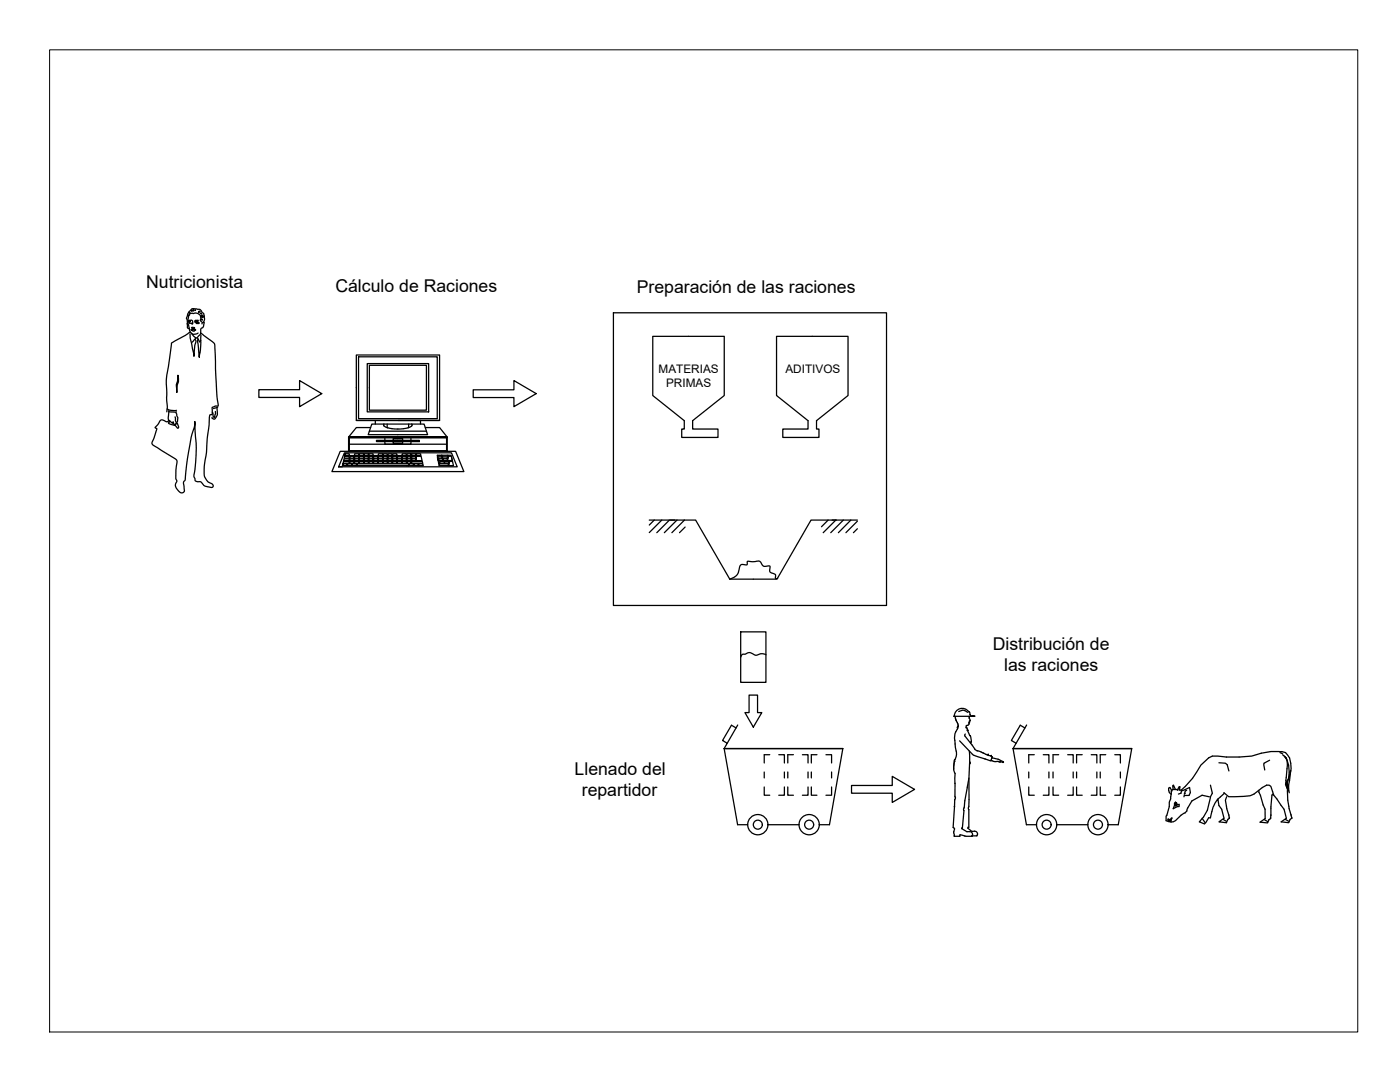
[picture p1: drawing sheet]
<svg xmlns="http://www.w3.org/2000/svg" width="279mm" height="216mm" viewBox="0 0 279 216" stroke-linecap="round" stroke-linejoin="round" font-family="sans-serif">
<!-- layer: ConveyorBelt -->
<path d="M136.6 83.9v1.7h-.5v1.7h7.2v-1.7h-5.1v-1.7M161.3 83.9v1.7h-5.1v1.7h7.2v-1.7h-.4v-1.7" fill="none" stroke="#000" stroke-width=".25"/>
<!-- layer: Hopper -->
<g fill="none" stroke="#000" stroke-width=".25">
<path d="M71.1 70.8h16.6v13.1h-16.6zM71.6 71.2h15.7v12.3h-15.7zM73.3 72.6h12.2v9.6h-12.2zM73.7 72.9h11.4v8.9h-11.4zM67.6 93.1h.7M68.4 92.6l-.1 .3 .1-.3h.8l.1 .3h-1M68.6 92.1h1.1l.1 .3h-1.3zM68.7 91.6h1l.1 .3h-1.2zM68.7 90.4h21.4l1.1 2.7h-23.6zM68.8 91.1h.9l.1 .3h-1.1zM68.8 90.9l.1-.4-.1 .4M68.8 90.9h1"/>
<path d="M68.9 90.5h.8l.1 .4h.9l.1-.4h.8l.1 .4v-.4h.8l.1 .4 .1-.4h.8l.1 .4v-.4h.8l.1 .4h1v-.4h.8l.1 .4 .1-.4h.8l.1 .4h-1.9M69.4 92.6h.8v.3h-.9zM69.6 87.2h19.7zM69.7 87.4h19.4v2.5h-19.4zM69.8 91.1v.3h.9l.1-.3h.8l.1 .3h-1l-.1-.3zM69.8 92.1h.8l.1 .3h-.9zM69.8 91.6h.8l.1 .3h1l-.1-.3h-.8l-.1 .3h-.9zM70.7 90.9h3.8M70.8 92.1h.8l.1 .3v-.3h.8l.1 .3h-1.9zM71.1 83.9h16.6M71.7 91.1h.8l.1 .3h-.9zM71.7 91.6h.8l.1 .3h-.9z"/>
<path d="M72.7 91.1h.8l.1 .3h-1zM72.7 92.1h.8l.1 .3h-1zM72.7 91.6h.8l.1 .3h-1zM73.6 92.1h.8l.1 .3h-.9zM73.6 91.1h.8l.1 .3 .1-.3h.8l.1 .3v-.3h.8l.1 .3h-2.8zM73.6 91.6h.8l.1 .3 .1-.3h.8l.1 .3v-.3h.8l.1 .3h-2.8zM73.7 86l.5-1.4h10.4l.5 1.4M73.7 86h11.4l.2 .7h-11.8zM73.9 85.3h-2.8l-1.5 1.9v2.9h19.7M74.6 92.1h.8l.1 .3h-1zM74.9 83.9v.7M75.1 87.9h8.6v.2h-8.6z"/>
<path d="M75.5 92.1h.8l.1 .3h-.9zM76.5 92.1h.8l.1 .3h-1zM76.5 91.1h.8l.1 .3h-1zM76.5 91.6h.8l.1 .3h-1zM76.6 84.6v.1a1.25 1.25 0 0 0 1.4 .8h.2M76.8 88.1v.5h12.3M76.8 87.4v.5M77.3 84.6v.7M77.4 92.1h.8l.1 .3h-.9zM77.4 90.5h.8l.1 .4h-.9zM77.4 91.1h.8l.1 .3 .1-.3h.8l.1 .3v-.3h.8l.1 .3h-2.8zM77.4 91.6h.8l.1 .3 .1-.3h.8l.1 .3v-.3h.8l.1 .3h-2.8z"/>
<path d="M78.2 85.5h2.4M78.4 92.1h.8l.1 .3h-1zM78.5 88.1h1.9v.4h-1.9zM78.5 87.5h1.9v.4h-1.9zM79.3 90.9l-.1-.4h-.8l-.1 .4h2.8v-.4h-.8l-.1 .4M79.3 92.1h.8l.1 .3h-.9zM79.4 83.9h4.5v.7M80.3 91.1h.8v.3h1l.1-.3h.8l.1 .3h-1l-.1-.3h-.8l-.1 .3h-.9zM80.3 92.1l-.1 .3h1.9l.1-.3h2.1l.1 .3h-2.3l-.1-.3h-.8l-.1 .3v-.3zM80.3 91.6h.8v.3h1l.1-.3h.8l.1 .3h-1l-.1-.3h-.8l-.1 .3h-.9zM81.1 92.9h3.4l-.1-.3h-.8l-.1 .3-.1-.3h-.8v.3l-.1-.3h-.8l-.1 .3-.1-.3h-10.2l-.1 .3h-1l.1-.3h.8l.1 .3h10.4M81.2 90.5h.8l.1 .4h-1z"/>
<path d="M81.5 84.6v.7M82 88.1v.5h-12.3M82 87.4v.5M82.2 84.6v.1a1.25 1.25 0 0 1-1.3 .8h-.3M82.2 90.5h.8l.1 .4h.9l-.1-.4h-.8v.4h-1zM83.1 91.1h.9l.2 .8h-1.1zM84.9 85.3h2.8l1.6 1.9v2.9h1.6l1.7 4h-26.4l1.7-4h1.7M87.3 90.8v.6l.1-.4M87.5 91.4l.1 .1M87.7 91.9l.1 .5M87.7 92.6l-.4-1.2 .3 1.5M87.8 92.1h.8l.1 .3 .1-.3"/>
<path d="M88.1 90.8l.1 .2h-.8l-.1-.2h2.7l.3 1.1h-1.9l-.1-.4h-.7l-.1 .4h.9v-.4h.8l-.1-.1M88.2 91l.1 .4v-.4M88.2 91.4l.1 .1M88.2 90.8l.1 .2h1.1v.4h-2.1M88.4 91.4v.1M88.5 91.9l.1 .2M88.7 91.9l.1 .2h.8l.1 .3h-2M89.2 91.5l.1 .4 .2-.9h.6l.2 .9M89.3 90.8l.1 .2M89.4 92.4l.1 .2M89.4 90.8l.1 .2M89.5 91.9l.1 .2"/>
<path d="M89.6 91.9l.1 .2M90.2 91.9l.3 1h-2.9l.1-.3h1.8v.3l.2-.8h.6M136.6 83.9l-6.3-5v-11.8h14.2v11.8l-6.3 5M161.3 83.9l-6.3-5v-11.8h14.2v11.8l-6.2 5"/>
</g>
<!-- layer: UberCow -->
<g fill="none" stroke="#000" stroke-width=".25">
<path d="M155.2 115.4h-.4a.76 .76 0 0 0-.6-1 .66 .66 0 0 1-.6-.3 .66 .66 0 0 1 .1-.7v-.4l-.2-.1a1.21 1.21 0 0 1-1.8-.8l-.3-.2-1.2 .2-.9-.1-.2 .1v.6h-.2a.78 .78 0 0 0-1.3 .5 2.33 2.33 0 0 1-2 2.4M146.9 145.3l-.9-.6-1.8 3.1 .9 .5-.6 1.1 2.7 15.2M147.2 144.7l-2.1 3.6M168.2 149.4h-23.7h23.7l-2.7 15.2M204.5 145.3l-.9-.6-1.8 3.1 1 .5-.6 1.1 2.6 15.2M204.9 144.7l-2.1 3.6M225.9 149.4h-23.7h23.7l-2.7 15.2"/>
<circle cx="151.2" cy="164.6" r=".9"/>
<circle cx="161.5" cy="164.6" r=".9"/>
<circle cx="208.9" cy="164.6" r=".9"/>
<circle cx="219.1" cy="164.6" r=".9"/>
</g>
<!-- layer: Gates -->
<g fill="none" stroke="#000" stroke-width=".25">
<path d="M35.5 74.9l.1 1.3-.2 .6-.1 1.5a4.4 4.4 0 0 1 .2-2.6zM37.5 64.4l.1 .5a2.33 2.33 0 0 0 .9 1.8l.6-.1 .4-.1M37.5 64.6l-.1-.2v1l.3 .2M37.5 62.9l.1 .1zM37.6 64.2l-.1-.5 .3-1a1.9 1.9 0 0 1 2.2 .3l.1 .6-.1 .3 .3 .4M37.7 64a.45 .45 0 0 1 .7 0 .45 .45 0 0 1-.1 .7v-.2a.37 .37 0 0 1-.6-.2l.3-.2zM37.9 62.3v.2zM37.9 66.6v.8l.8 3.6 .2-2.1 .2-.8-.2-.4M37.9 66.3l-3.7 2.2-.6 4.7a15.1 15.1 0 0 0-.3 5.6l.1 2.3-.1 1.1M38.2 65.7h.8v.2a.35 .35 0 0 1-.6 .1l-.3-.2zM38.2 62l.1 .1zM38.3 65.4l.5 .1a.33 .33 0 0 1-.5-.1z"/>
<path d="M38.5 61.8l.2 .2zM38.9 61.8l.1 .1zM39 63.9l.6 .1-.7 .3zM39.1 67.5l-.8 .8M39.1 64.3l.6 .1v.1l-.5 .1zM39.4 67.5l.4 .8 .3-.3M39.7 62.1l.3 .1-.4 .1zM40 62.5l.2 .1zM40.1 66.5l2.7 2.2 .4 9 .4 3.1-.1 .2h-.3a.66 .66 0 0 0-.9 .7v1l-.4 .1-.1 .2-.6 7.3a12.2 12.2 0 0 0-.4 4.9 2.5 2.5 0 0 0 1.7 1.5 .35 .35 0 0 1 0 .4 .35 .35 0 0 1-.3 .2 2.21 2.21 0 0 1-2.2-1.2 1.1 1.1 0 0 1-1.1-.3l-.2-.8a35.2 35.2 0 0 0 .2-10v-.9v.6a67.4 67.4 0 0 0-2.1 11.2l-.2 .5 .2 1.2a.53 .53 0 0 1-.2 .7 .53 .53 0 0 1-.7-.1 1.63 1.63 0 0 1-.8-1.8l.2-.4-.2-.5 .2-3.7-4.3-2.7a.78 .78 0 0 1-.7-.6 .78 .78 0 0 1 .3-.8l.7-2.1-.3-.3 .7-.9a.75 .75 0 0 1 .6-.6 .75 .75 0 0 1 .8 .3l.7-.1 .1 .2-.3 .2 .3 .2a1.95 1.95 0 0 1 1.5 .8l.1 .1 .2-.2-.3-.8-.6 .2M40.1 66.9l-.1 2.9-.2 1.5-.4-3.1 .1-.5M40.1 66.5l-.9 .9-.6-.3-.4-.6M40.2 63.7l.2 .1z"/>
<path d="M40.2 62.9h.2l.3 .4zM40.3 63.2h.1M40.3 63.2l.1 .2zM40.3 64.6l.1-.2h.4a1.28 1.28 0 0 1-.7 1.3l-.1 .8M40.7 64.2l.1-.7a1.38 1.38 0 0 0-.5-1.2 .86 .86 0 0 0-1-.6 1.18 1.18 0 0 0-1.6 .5l-.5 1.3 .3 .8M122.4 62.4h54.5v58.4h-54.5zM33.4 81.6a2.8 2.8 0 0 0 1.8 .3M33.7 82.2l-.1 1a1.22 1.22 0 0 0 .8 1.2l.2-.2a.36 .36 0 0 0 .1 .5 .36 .36 0 0 0 .5-.2l-.3-1.3M33.7 81.9l.1 .3h1.4M35.1 82.3l.2 .5a1.39 1.39 0 0 1 0 1.5M43 82.1v.5l-.2 .7-.3-.3-.1-.7M43.3 81.3l.1 .8a1.27 1.27 0 0 1-.8 1.5l-.3-.1v-.2"/>
<path d="M43.4 81.3l-.8 .2M129.6 103.8h5M130.6 103.8l-1 1M132.1 103.8l-2.5 2.5M133.6 103.8l-2.5 2.5M133.8 103.8h5l6.8 11.8h9.5l6.8-11.8h5M135.1 103.8l-2.5 2.5M136.6 103.8l-2.5 2.5M136.7 105.2l-1.1 1.1M165.3 103.8l-1.4 1.3M166.1 103.8h5M166.8 103.8l-2.5 2.5"/>
<path d="M168.3 103.8l-2.5 2.5M169.8 103.8l-2.5 2.5M171.1 104l-2.3 2.3M171.1 105.5l-.8 .8M147.2 164.6h2M153.3 164.6h6.2M163.5 164.6h2M204.8 164.6h2.1M210.9 164.6h6.2M221.2 164.6h2"/>
<circle cx="151.2" cy="164.6" r="2.02"/>
<circle cx="161.5" cy="164.6" r="2.02"/>
<circle cx="208.9" cy="164.6" r="2.02"/>
<circle cx="219.1" cy="164.6" r="2.02"/>
</g>
<!-- layer: HidContainers -->
<g fill="none" stroke="#000" stroke-width=".25">
<path d="M152.5 157v1.7h1.1M152.5 154v1.2M153.6 150.6h-1.1v1.6M155.4 150.6h1.1v1.6M156.5 157v1.7h-1.1M156.5 154v1.2M157.2 157v1.7h1.1M157.2 154v1.2M158.3 150.6h-1.1v1.6M160.1 150.6h1.2v1.6M161.3 157v1.7h-1.2M161.3 154v1.2"/>
<path d="M161.9 157v1.7h1.1M161.9 154v1.2M163 150.6h-1.1v1.6M164.8 150.6h1.2v1.6M166 157v1.7h-1.2M166 154v1.2M205.3 157v1.7h1.1M205.3 154v1.2M206.4 150.6h-1.1v1.6M208.2 150.6h1.1v1.6M209.3 157v1.7h-1.1M209.3 154v1.2"/>
<path d="M210.2 157v1.7h1.1M210.2 154v1.2M211.3 150.6h-1.1v1.6M213.1 150.6h1.1v1.6M214.2 157v1.7h-1.1M214.2 154v1.2M214.9 157v1.7h1.1M214.9 154v1.2M216 150.6h-1.1v1.6M217.8 150.6h1.1v1.6M218.9 157v1.7h-1.1M218.9 154v1.2"/>
<path d="M219.6 157v1.7h1.1M219.6 154v1.2M220.7 150.6h-1.1v1.6M222.5 150.6h1.1v1.6M223.6 157v1.7h-1.1M223.6 154v1.2"/>
</g>
<!-- layer: Arrow -->
<path d="M51.7 77.8h8.1v-1.9l4.4 2.6-4.4 2.6v-1.8h-8.1zM94.4 77.8h8.2v-1.9l4.4 2.6-4.4 2.6v-1.8h-8.2zM149.5 138.7h1.7v3.5h.8l-1.7 2.9-1.6-2.9h.8zM169.9 156.7h8.2v-1.8l4.4 2.6-4.4 2.6v-1.8h-8.2z" fill="none" stroke="#000" stroke-width=".25"/>
<!-- layer: Containers -->
<path d="M147.8 126.1h5.1v10.1h-5.1zM152.9 130.6a2.12 2.12 0 0 0-2.1 .2 2.07 2.07 0 0 0-1.6-.5l-.4 .2-.7 .1-.3 .5" fill="none" stroke="#000" stroke-width=".25"/>
<!-- layer: 1_6_1_ANIMALES -->
<g fill="none" stroke="#000" stroke-width=".25">
<path d="M233.9 157.8l-.4-.7-.3 .1 .2 .9 .2 .3M234.1 157.5l-.1-.7 .2-.2 .4 .9h.4M234.6 157.5h-.6l-.2 .3-.2 1.6-.2 .7v.8l-.7 1.9v1l.7 .2 .5-.8-.2 .4M235 157.7l.3-.7h.2l-.2 .7M235.2 158.4l.5-.1 .1-.5 1.6-.7 .2 1.1-.3 .5h-.9l-.1 .3M235.4 157.6l.4 .1M236.8 157.7l-.2 .1-.2 .6 .2-.1M241.4 159l-1.5-.3-2 1.1-.8 1.4-.3 .6-.3 .4-.8 .5-1.1 1.1-.5 .2h-.3M241.6 156.7l.3 1.6-.3 .7a7.3 7.3 0 0 1-2.3 5l1.1 .4 .2-.2M243.3 152.2l1.3 .1 .3 .3 .4 1.2M244.3 158.2v.2l-1.2 1M250.3 158.4l1.6-1.3 .9-.4h.5l.3 .2 .6 1.8"/>
<path d="M251.2 157.7v.4l.3 .6M253.4 151.7l-1.1 .6 .1 1.3M254 158.4l-.2 .3M255.5 150.2l.5 .2M255.7 150l.9 .2a3.5 3.5 0 0 1 1 3.6l-.4 2.9 .1 1.5M255.8 150a12.1 12.1 0 0 0-6 .9 37.3 37.3 0 0 1-7.9 0l-.7 .3-1.5 1.5a15.9 15.9 0 0 1-4 5M256 150.6l.7 .6 .5 1.5 .1 1.4-.1 1.2-.5 .8M256.3 150.9l.6 .8v.9l-.3 3.1 .1 1M256.4 151l.2 .3M257.2 157.8l-.3-.4-.2-1.3-.1 .4 .3 .9v.6M257.6 153.8l-.7 2.3v1.3M233.1 163.4l.2 .1v.3l-.2-.2z"/>
<path d="M233.6 163.8l.1-.2-.2 .3 .3 .1M234.5 160.5l.1 .3 .2-.1v-.2M234.6 160.1l-.2 .2v.4l-.3 .7 .9-.5h.3v-.4l-.3 .1-.4-.5 .2 .5-.2-.1v.1M239.9 163.3l.6 .9M242.1 161.1l-.5 2.1h-.4l-.6 1M242.2 160.9l.8-1.5 .3 1.3 .5 .8 .5 1.8-1 .7 1.5 .2 .2-.7 .4-.2-.2-.8M244.1 163.5l.7 .4M244.8 160.9l.5 1.8M245.4 163.3h.1M252.1 160.6l.4 .9v1.8l-1 .8 1.5 .1 .3-.7 .3-.2M252.3 163.5l.7 .4M253.6 163.3h.1"/>
<path d="M253.6 161.4v1.3M253.6 162.6v.7M255.7 160.7l.6 .8 .4 1.8-1 .7 1.5 .2 .3-.7 .3-.2M256.5 163.5l.7 .4M257.2 160.9l.5 1.8M257.6 162.5l.2 .8M257.8 163.3h.1"/>
</g>
<!-- layer: 0 -->
<g fill="none" stroke="#000" stroke-width=".25">
<path d="M190.3 153.5a6.7 6.7 0 0 1 .3 2.8M190.5 159.6v1.3M190.6 156.3h.1M190.6 156.4l.1 2.8M190.6 148.4a5 5 0 0 1 0 3.2l-.3 1.9M190.6 142.9l.7 2M190.7 159.3l-.2 .3M190.7 146l-.2 1 .1 1.5M191.1 145.5l-.4 .5M191.1 144.9l-.1 .3h.2M191.1 144.9h.2M191.2 145.2l-.1 .3"/>
<path d="M191.5 147.8l2.8 2.9M192 141.7a1.19 1.19 0 0 1 1.1 .4M192 141.7l-.7 .3M192.5 159.8l-.1 1.3M192.6 146.9l2.1 2.7 .4 .2M192.6 146.5v.4M192.8 145.2h.1M193 144.8l-.2 .4 .3 .3M193 145.5l.2 .3M193.2 145.7h-.2l.5 1.1h.2M193.4 155.3l-.9 4.5M193.4 142.9l.2 .9-.1 .1"/>
<path d="M193.4 144.2v.1M193.5 149.9l.1 2.3-.2 3.1-.1 5.8M193.5 143.9v.2M193.5 142.1l-.1-.1a1.67 1.67 0 0 0-1.7-.6 1.67 1.67 0 0 0-1.2 1.4M193.5 144.1l-.2 .5-.3 .2M193.5 142.1l.1 .5M193.6 142.6l.2 .2 .8 .1h-4.3l.2-.1M193.6 142.6h.1M193.6 146.8l.3 1.2M193.9 148.1l-.2-.1v.3M194.4 150.7l3.3 1.1 .3-.8-.2-.2M195 149.8l1.1 .4"/>
<path d="M196.1 150.2h.1M196.1 150.2l1 .4M197.1 150.6h.1M197.2 150.7h.1M197.3 150.7l.1 .1M197.4 150.7l.3 .1M197.7 150.8h.1M197.8 151.7l.7 .3 1.1 .1M197.8 150.8h.1M197.8 150.9h.1M198 151.2l1.3 .3 1 .5M199.5 152.1l.1-.2 .6 .3"/>
<path d="M200.2 152v.1M244.3 158.2l.9 .8 4.3-.2 .8-.4M244.8 159l-.2 .7 .2 1.2M251.5 158.7l.6 1.9M253.8 158.7l-.2 2.7M254.2 158.7l1.5 2M256.9 158l.3 2.9M190.3 165.1l.2 .3a1.78 1.78 0 0 0 0 1.5M190.5 166.9h.1M190.5 160.9h.1M190.5 160.9l-.3 4.2h.1M191.6 166.6l1.1 .2"/>
<path d="M191.6 166.6v.3h-1.1M192.4 161.3v.5M192.4 161.8l-.3 3.5-.2-.1 1.1 .8 .5-.1M192.4 161.1v.2M193.3 161.1l.1 4h-.2v.2l.7 .6h.9l.3 .5M193.5 165.9l.4 .2 .2 .4M194 166.8l-1.2 .1M194.1 166.5l-.1 .3M195 166.7l-1 .1M195 166.7v.1M195.1 166.4l-.1 .3"/>
</g>
<!-- layer: Texto -->
<path d="M9.9 9.9h261.1v196h-261.1z" fill="none" stroke="#000" stroke-width=".2"/>
<g font-size="3.5">
<text x="29.2" y="57.5">Nutricionista</text>
<text x="66.9" y="58.3">Cálculo de Raciones</text>
<text x="127.1" y="58.5">Preparación de las raciones</text>
<text x="198.1" y="129.7">Distribución de</text>
<text x="200.4" y="134">las raciones</text>
<text x="114.7" y="154.6">Llenado del</text>
<text x="116.1" y="158.8">repartidor</text>
</g>
<g font-size="2.3">
<text x="131.4" y="74.4">MATERIAS</text>
<text x="132.9" y="77.3">PRIMAS</text>
<text x="156.8" y="74.4">ADITIVOS</text>
</g>
</svg>
